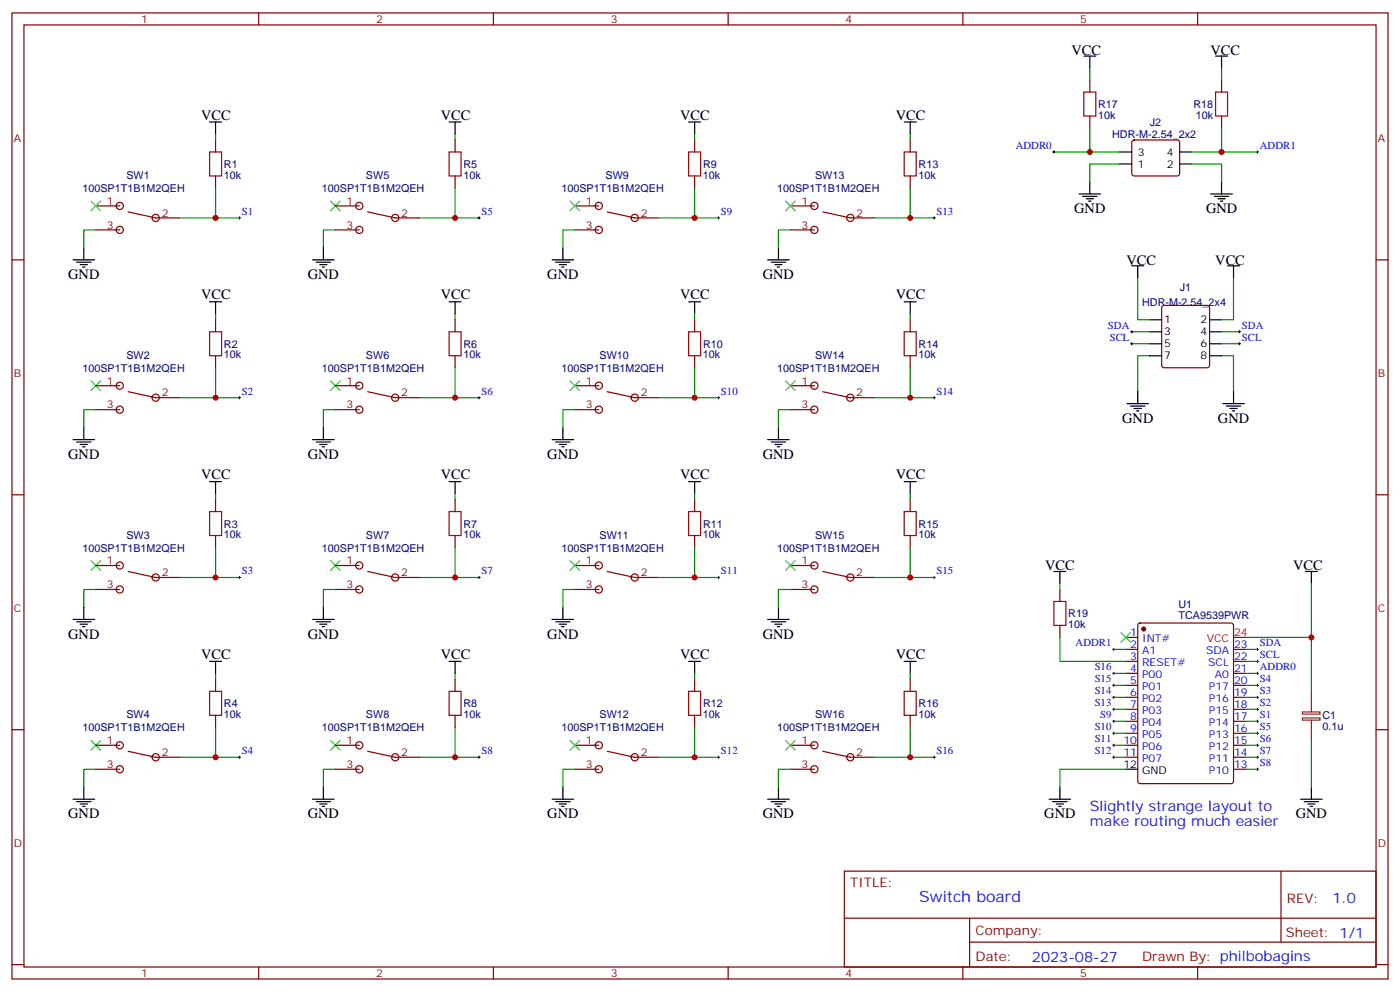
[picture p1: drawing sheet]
<svg xmlns="http://www.w3.org/2000/svg" width="412mm" height="292mm" viewBox="0 0 412 292" stroke-linecap="round" stroke-linejoin="round" font-family="sans-serif">
<g fill="none" stroke="#870000" stroke-width=".35">
<path d="M3.5 3.8h405.4v284.3h-405.4zM7.1 7.3h398.2v277.3h-398.2zM76.2 3.8v3.5M145.3 3.8v3.5M214.5 3.8v3.5M283.6 3.8v3.5M352.8 3.8v3.5M321 23.6v3.5M321 34.1v3.6M359.8 23.6v3.5M359.8 34.1v3.6M63.5 41.2v3.5"/>
<path d="M63.5 51.8v3.5M134.1 41.2v3.5M134.1 51.8v3.5M204.6 41.2v3.5M204.6 51.8v3.5M268.1 41.2v3.5M268.1 51.8v3.5M333.6 41.4l.5-.2h12.7l.5 .2 .2 .5-.1 9.5-.6 .4-13-.1-.4-.6v-9.2zM3.5 76.5h3.6M28.2 67.7h7.1M28.2 60.6h7.1M37.7 62.4l8.2 1.7h7"/>
<path d="M98.8 67.7h7M98.8 60.6h7M108.3 62.4l8.1 1.7h7.1M169.3 67.7h7.1M169.3 60.6h7.1M178.9 62.4l8.1 1.7h7M232.8 67.7h7.1M232.8 60.6h7.1M242.4 62.4l8.1 1.7h7M405.3 76.5h3.6M63.5 94.1v3.5M134.1 94.1v3.5"/>
<path d="M204.6 94.1v3.5M268.1 94.1v3.5M342.4 90.1l.5-.2h12.7l.5 .2 .2 .5v16.9l-.2 .5-.5 .2h-12.7l-.5-.2-.2-.5v-16.9zM28.2 113.5h7.1M37.7 115.3l8.2 1.8h7M44.8 117.1a1.06 1.06 0 0 1 1.5-1 1.06 1.06 0 0 1 .3 1.7 1.06 1.06 0 0 1-1.7-.4l-.1-.3M63.5 104.7v3.5M98.8 113.5h7M108.3 115.3l8.1 1.8h7.1M115.4 117.1a1.06 1.06 0 0 1 1.4-1 1.06 1.06 0 0 1 .3 1.7 1.06 1.06 0 0 1-1.7-.4v-.3M134.1 104.7v3.5M169.3 113.5h7.1"/>
<path d="M178.9 115.3l8.1 1.8h7M185.9 117.1a1.06 1.06 0 0 1 1.5-1 1.06 1.06 0 0 1 .3 1.7 1.06 1.06 0 0 1-1.7-.4l-.1-.3M204.6 104.7v3.5M232.8 113.5h7.1M242.4 115.3l8.1 1.8h7M249.4 117.1a1.06 1.06 0 0 1 1.5-1 1.06 1.06 0 0 1 .3 1.7 1.06 1.06 0 0 1-1.7-.4l-.1-.3M268.1 104.7v3.5M28.2 120.6h7.1M98.8 120.6h7M169.3 120.6h7.1M232.8 120.6h7.1M3.5 145.6h3.6"/>
<path d="M63.5 147v3.6M63.5 157.6v3.5M134.1 147v3.6M134.1 157.6v3.5M204.6 147v3.6M204.6 157.6v3.5M268.1 147v3.6M268.1 157.6v3.5M405.3 145.6h3.6M28.2 173.5h7.1M28.2 166.4h7.1M37.7 168.2l8.2 1.8h7"/>
<path d="M98.8 173.5h7M98.8 166.4h7M108.3 168.2l8.1 1.8h7.1M169.3 173.5h7.1M169.3 166.4h7.1M178.9 168.2l8.1 1.8h7M232.8 173.5h7.1M232.8 166.4h7.1M242.4 168.2l8.1 1.8h7M312.2 173.5v3.5M63.5 200v3.5M134.1 200v3.5"/>
<path d="M204.6 200v3.5M268.1 200v3.5M312.2 184.1v3.5M331.6 187.6h3.5M331.6 191.1h3.5M331.6 194.7h3.5M331.6 198.2h3.5M335.4 183.6l.4-.2h26.9l.6 .4 .1 46.1-.5 .7h-27.1l-.6-.4-.1-46.1zM363.4 191.1h3.5M363.4 194.7h3.5M363.4 198.2h3.5M3.5 214.8h3.6"/>
<path d="M28.2 219.4h7.1M63.5 210.5v3.6M98.8 219.4h7M134.1 210.5v3.6M169.3 219.4h7.1M204.6 210.5v3.6M232.8 219.4h7.1M268.1 210.5v3.6M331.6 219.4h3.5M331.6 201.7h3.5M331.6 205.2h3.5M331.6 208.8h3.5"/>
<path d="M331.6 212.3h3.5M331.6 215.8h3.5M363.4 219.4h3.5M363.4 201.7h3.5M363.4 205.2h3.5M363.4 208.8h3.5M363.4 212.3h3.5M363.4 215.8h3.5M405.3 214.8h3.6M28.2 226.4h7.1M34.2 226.4a1.06 1.06 0 0 1 1.5-1 1.06 1.06 0 0 1 .3 1.8 1.06 1.06 0 0 1-1.7-.5l-.1-.3M37.7 221.1l8.2 1.8h7"/>
<path d="M98.8 226.4h7M104.8 226.4a1.06 1.06 0 0 1 1.5-1 1.06 1.06 0 0 1 .2 1.8 1.06 1.06 0 0 1-1.7-.5v-.3M108.3 221.1l8.1 1.8h7.1M169.3 226.4h7.1M175.3 226.4a1.06 1.06 0 0 1 1.5-1 1.06 1.06 0 0 1 .3 1.8 1.06 1.06 0 0 1-1.7-.5l-.1-.3M178.9 221.1l8.1 1.8h7M232.8 226.4h7.1M238.8 226.4a1.06 1.06 0 0 1 1.5-1 1.06 1.06 0 0 1 .3 1.8 1.06 1.06 0 0 1-1.7-.5l-.1-.3M242.4 221.1l8.1 1.8h7M331.6 222.9h3.5M363.4 222.9h3.5M363.4 226.4h3.5"/>
<path d="M248.7 256.4h156.6v28.2h-156.6zM377.3 256.4v20.9M248.7 270.2h156.5M285.6 277.3h119.6M285.6 270.2v14.2M3.5 283.9h3.6M76.2 284.6v3.5M145.3 284.6v3.5M214.5 284.6v3.5M283.6 284.6v3.5M352.8 284.6v3.5M405.3 283.9h3.6"/>
<circle cx="35.3" cy="60.6" r="1.06"/>
<circle cx="35.3" cy="67.7" r="1.06"/>
<circle cx="45.9" cy="64.1" r="1.06"/>
<circle cx="105.8" cy="60.6" r="1.06"/>
<circle cx="105.8" cy="67.7" r="1.06"/>
<circle cx="116.4" cy="64.1" r="1.06"/>
<circle cx="176.4" cy="60.6" r="1.06"/>
<circle cx="176.4" cy="67.7" r="1.06"/>
<circle cx="187" cy="64.1" r="1.06"/>
<circle cx="239.9" cy="60.6" r="1.06"/>
<circle cx="239.9" cy="67.7" r="1.06"/>
<circle cx="250.5" cy="64.1" r="1.06"/>
<circle cx="35.3" cy="113.5" r="1.06"/>
<circle cx="105.8" cy="113.5" r="1.06"/>
<circle cx="176.4" cy="113.5" r="1.06"/>
<circle cx="239.9" cy="113.5" r="1.06"/>
<circle cx="35.3" cy="120.6" r="1.06"/>
<circle cx="105.8" cy="120.6" r="1.06"/>
<circle cx="176.4" cy="120.6" r="1.06"/>
<circle cx="239.9" cy="120.6" r="1.06"/>
<circle cx="35.3" cy="173.5" r="1.06"/>
<circle cx="35.3" cy="166.4" r="1.06"/>
<circle cx="45.9" cy="170" r="1.06"/>
<circle cx="105.8" cy="166.4" r="1.06"/>
<circle cx="105.8" cy="173.5" r="1.06"/>
<circle cx="116.4" cy="170" r="1.06"/>
<circle cx="176.4" cy="173.5" r="1.06"/>
<circle cx="176.4" cy="166.4" r="1.06"/>
<circle cx="187" cy="170" r="1.06"/>
<circle cx="239.9" cy="166.4" r="1.06"/>
<circle cx="239.9" cy="173.5" r="1.06"/>
<circle cx="250.5" cy="170" r="1.06"/>
<circle cx="35.3" cy="219.4" r="1.06"/>
<circle cx="105.8" cy="219.4" r="1.06"/>
<circle cx="176.4" cy="219.4" r="1.06"/>
<circle cx="239.9" cy="219.4" r="1.06"/>
<circle cx="45.9" cy="222.9" r="1.06"/>
<circle cx="116.4" cy="222.9" r="1.06"/>
<circle cx="187" cy="222.9" r="1.06"/>
<circle cx="250.5" cy="222.9" r="1.06"/>
</g>
<g fill="none" stroke="#008700" stroke-width=".35">
<path d="M63.5 39.4v1.8M134.1 39.4v1.8M204.6 39.4v1.8M268.1 39.4v1.8M321 20v3.6M321 37.7v7M359.8 20v3.6M359.8 37.7v7M63.5 55.3v8.8h-10.6M134.1 55.3v8.8h-10.6M204.6 55.3v8.8h-10.6M268.1 55.3v8.8h-10.6"/>
<path d="M310.4 44.7h19.4M329.8 48.3h-8.8v5.3M351 48.3h8.8v5.3M351 44.7h19.4M28.2 67.7h-3.5v5.3M63.5 64.1h7.1M98.8 67.7h-3.6v5.3M134.1 64.1h7M169.3 67.7h-3.5v5.3M204.6 64.1h7.1M232.8 67.7h-3.5v5.3M268.1 64.1h7.1"/>
<path d="M63.5 92.4v1.7M134.1 92.4v1.7M204.6 92.4v1.7M268.1 92.4v1.7M333.4 97.6h5.3M335.1 81.8v12.3h3.6M359.8 97.6h5.3M363.4 81.8v12.3h-3.6M63.5 108.2v8.9h-10.6M63.5 117.1h7.1M134.1 108.2v8.9h-10.6M134.1 117.1h7"/>
<path d="M204.6 108.2v8.9h-10.6M204.6 117.1h7.1M268.1 108.2v8.9h-10.6M268.1 117.1h7.1M333.4 101.2h5.3M338.7 104.7h-3.6v10.6M359.8 104.7h3.6v10.6M359.8 101.2h5.3M28.2 120.6h-3.5v5.3M98.8 120.6h-3.6v5.3M169.3 120.6h-3.5v5.3M232.8 120.6h-3.5v5.3"/>
<path d="M63.5 145.3v1.7M134.1 145.3v1.7M204.6 145.3v1.7M268.1 145.3v1.7M28.2 173.5h-3.5v5.3M63.5 161.1v8.9h-10.6M63.5 170h7.1M98.8 173.5h-3.6v5.3M134.1 161.1v8.9h-10.6M134.1 170h7M169.3 173.5h-3.5v5.3M204.6 161.1v8.9h-10.6"/>
<path d="M204.6 170h7.1M232.8 173.5h-3.5v5.3M268.1 161.1v8.9h-10.6M268.1 170h7.1M312.2 171.7v1.8M386.3 171.7v15.9h-19.4M63.5 198.2v1.8M134.1 198.2v1.8M204.6 198.2v1.8M268.1 198.2v1.8M312.2 187.6v7.1h19.4M328.1 191.1h3.5"/>
<path d="M328.1 198.2h3.5M366.9 191.1h3.5M366.9 194.7h3.5M366.9 198.2h3.5M386.3 187.6v15.9M63.5 214.1v8.8h-10.6M134.1 214.1v8.8h-10.6M204.6 214.1v8.8h-10.6M268.1 214.1v8.8h-10.6M328.1 201.7h3.5M328.1 205.2h3.5M328.1 212.3h3.5"/>
<path d="M328.1 208.8h3.5M328.1 219.4h3.5M328.1 215.8h3.5M366.9 201.7h3.5M366.9 205.2h3.5M366.9 212.3h3.5M366.9 208.8h3.5M366.9 219.4h3.5M366.9 215.8h3.5M386.3 217.6v14.1M28.2 226.4h-3.5v5.3M63.5 222.9h7.1"/>
<path d="M98.8 226.4h-3.6v5.3M134.1 222.9h7M169.3 226.4h-3.5v5.3M204.6 222.9h7.1M232.8 226.4h-3.5v5.3M268.1 222.9h7.1M328.1 222.9h3.5M331.6 226.4h-19.4v5.3M366.9 222.9h3.5M366.9 226.4h3.5"/>
</g>
<g fill="none" stroke="#000" stroke-width=".35">
<path d="M319.3 16.5h3.5M321 16.5v3.5M358.1 16.5h3.5M359.8 16.5v3.5M61.7 35.9h3.6M63.5 35.9v3.5M132.3 35.9h3.5M134.1 35.9v3.5M202.8 35.9h3.6M204.6 35.9v3.5M266.3 35.9h3.6M268.1 35.9v3.5"/>
<path d="M317.9 57.1h6.3M318.9 57.8h4.2M320 58.5h2.1M320.7 59.2h.7M321 53.6v3.5M329.8 48.3h3.6M329.8 44.7h3.6M347.5 48.3h3.5M347.5 44.7h3.5M356.7 57.1h6.3M357.7 57.8h4.2M358.8 58.5h2.1"/>
<path d="M359.5 59.2h.7M359.8 53.6v3.5M21.5 76.5h6.4M22.6 77.2h4.2M23.6 77.9h2.2M24.3 78.6h.7M24.7 73v3.5M92.1 76.5h6.3M93.1 77.2h4.3M94.2 77.9h2.1M94.9 78.6h.7M95.2 73v3.5"/>
<path d="M162.6 76.5h6.4M163.7 77.2h4.2M164.7 77.9h2.2M165.5 78.6h.7M165.8 73v3.5M226.1 76.5h6.4M227.2 77.2h4.2M228.2 77.9h2.2M229 78.6h.7M229.3 73v3.5M333.4 78.2h3.5M335.1 78.2v3.6"/>
<path d="M361.6 78.2h3.5M363.4 78.2v3.6M61.7 88.8h3.6M63.5 88.8v3.6M132.3 88.8h3.5M134.1 88.8v3.6M202.8 88.8h3.6M204.6 88.8v3.6M266.3 88.8h3.6M268.1 88.8v3.6M338.7 94.1h3.5M338.7 97.6h3.5"/>
<path d="M356.3 94.1h3.5M356.3 97.6h3.5M332 118.8h6.3M333 119.5h4.3M335.1 115.3v3.5M338.7 101.2h3.5M338.7 104.7h3.5M356.3 101.2h3.5M356.3 104.7h3.5M360.2 118.8h6.3M361.2 119.5h4.3M363.4 115.3v3.5"/>
<path d="M21.5 129.4h6.4M22.6 130.1h4.2M23.6 130.8h2.2M24.3 131.5h.7M24.7 125.9v3.5M92.1 129.4h6.3M93.1 130.1h4.3M94.2 130.8h2.1M94.9 131.5h.7M95.2 125.9v3.5M162.6 129.4h6.4M163.7 130.1h4.2"/>
<path d="M164.7 130.8h2.2M165.5 131.5h.7M165.8 125.9v3.5M226.1 129.4h6.4M227.2 130.1h4.2M228.2 130.8h2.2M229 131.5h.7M229.3 125.9v3.5M334.1 120.2h2.1M334.8 120.9h.7M362.3 120.2h2.1M363 120.9h.7"/>
<path d="M61.7 141.7h3.6M63.5 141.7v3.6M132.3 141.7h3.5M134.1 141.7v3.6M202.8 141.7h3.6M204.6 141.7v3.6M266.3 141.7h3.6M268.1 141.7v3.6M24.7 178.8v3.5M95.2 178.8v3.5M165.8 178.8v3.5M229.3 178.8v3.5"/>
<path d="M310.4 168.2h3.6M312.2 168.2v3.5M384.5 168.2h3.6M386.3 168.2v3.5M21.5 182.3h6.4M22.6 183h4.2M23.6 183.7h2.2M24.3 184.4h.7M61.7 194.7h3.6M63.5 194.7v3.5M92.1 182.3h6.3M93.1 183h4.3"/>
<path d="M94.2 183.7h2.1M94.9 184.4h.7M132.3 194.7h3.5M134.1 194.7v3.5M162.6 182.3h6.4M163.7 183h4.2M164.7 183.7h2.2M165.5 184.4h.7M202.8 194.7h3.6M204.6 194.7v3.5M226.1 182.3h6.4M227.2 183h4.2"/>
<path d="M228.2 183.7h2.2M229 184.4h.7M266.3 194.7h3.6M268.1 194.7v3.5M21.5 235.2h6.4M22.6 235.9h4.2M23.6 236.6h2.2M24.3 237.3h.7M24.7 231.7v3.5M92.1 235.2h6.3M93.1 235.9h4.3M94.2 236.6h2.1"/>
<path d="M94.9 237.3h.7M95.2 231.7v3.5M162.6 235.2h6.4M163.7 235.9h4.2M164.7 236.6h2.2M165.5 237.3h.7M165.8 231.7v3.5M226.1 235.2h6.4M227.2 235.9h4.2M228.2 236.6h2.2M229 237.3h.7M229.3 231.7v3.5"/>
<path d="M309 235.2h6.4M310.1 235.9h4.2M311.1 236.6h2.2M311.9 237.3h.7M312.2 231.7v3.5M331.6 226.4h3.5M383.1 235.2h6.4M384.2 235.9h4.2M385.2 236.6h2.1M385.9 237.3h.7M386.3 231.7v3.5"/>
</g>
<g fill="none" stroke="#a10000" stroke-width=".35">
<path d="M319.3 27.1h3.5v7h-3.5zM358.1 27.1h3.5v7h-3.5zM61.7 44.7h3.6v7.1h-3.6zM132.3 44.7h3.5v7.1h-3.5zM202.8 44.7h3.6v7.1h-3.6zM266.3 44.7h3.6v7.1h-3.6zM61.7 97.6h3.6v7.1h-3.6zM132.3 97.6h3.5v7.1h-3.5zM202.8 97.6h3.6v7.1h-3.6zM266.3 97.6h3.6v7.1h-3.6zM61.7 150.6h3.6v7h-3.6zM132.3 150.6h3.5v7h-3.5z"/>
<path d="M202.8 150.6h3.6v7h-3.6zM266.3 150.6h3.6v7h-3.6zM310.4 177h3.6v7.1h-3.6zM61.7 203.5h3.6v7h-3.6zM132.3 203.5h3.5v7h-3.5zM202.8 203.5h3.6v7h-3.6zM266.3 203.5h3.6v7h-3.6z"/>
</g>
<g fill="none" stroke="#000" stroke-width=".29">
<path d="M310.1 44.7h.7M310.4 44.4v.7M370.1 44.7h.7M370.4 44.4v.7M70.2 64.1h.7M70.6 63.8v.7M140.8 64.1h.7M141.1 63.8v.7M211.3 64.1h.7M211.7 63.8v.7M274.8 64.1h.7M275.2 63.8v.7"/>
<path d="M333 97.6h.7M333.4 97.3v.7M364.8 97.6h.7M365.1 97.3v.7M70.2 117.1h.7M70.6 116.7v.7M140.8 117.1h.7M141.1 116.7v.7M211.3 117.1h.7M211.7 116.7v.7M274.8 117.1h.7M275.2 116.7v.7"/>
<path d="M333 101.2h.7M333.4 100.8v.7M364.8 101.2h.7M365.1 100.8v.7M70.2 170h.7M70.6 169.6v.7M140.8 170h.7M141.1 169.6v.7M211.3 170h.7M211.7 169.6v.7M274.8 170h.7M275.2 169.6v.7"/>
<path d="M327.7 191.1h.7M327.7 198.2h.7M328.1 190.8v.7M328.1 197.8v.7M370.1 191.1h.7M370.1 198.2h.7M370.1 194.7h.7M370.4 190.8v.7M370.4 194.3v.7M370.4 197.8v.7M327.7 205.2h.7M327.7 201.7h.7"/>
<path d="M327.7 208.8h.7M327.7 212.3h.7M327.7 215.8h.7M327.7 219.4h.7M328.1 201.4v.7M328.1 204.9v.7M328.1 208.4v.7M328.1 211.9v.8M328.1 215.5v.7M328.1 219v.7M370.1 205.2h.7M370.1 201.7h.7"/>
<path d="M370.1 208.8h.7M370.1 212.3h.7M370.1 215.8h.7M370.1 219.4h.7M370.4 201.4v.7M370.4 204.9v.7M370.4 208.4v.7M370.4 211.9v.8M370.4 215.5v.7M370.4 219v.7M70.2 222.9h.7M70.6 222.5v.7"/>
<path d="M140.8 222.9h.7M141.1 222.5v.7M211.3 222.9h.7M211.7 222.5v.7M274.8 222.9h.7M275.2 222.5v.7M327.7 222.9h.7M328.1 222.5v.7M370.1 222.9h.7M370.1 226.4h.7M370.4 222.5v.7M370.4 226.1v.7"/>
</g>
<g fill="none" stroke="#3c3" stroke-width=".35">
<path d="M26.8 59.2l2.8 2.8M29.6 59.2l-2.8 2.8M97.4 59.2l2.8 2.8M100.2 59.2l-2.8 2.8M167.9 59.2l2.8 2.8M170.7 59.2l-2.8 2.8M231.4 59.2l2.8 2.8M234.2 59.2l-2.8 2.8M26.8 112.1l2.8 2.8M29.6 112.1l-2.8 2.8M97.4 112.1l2.8 2.8M100.2 112.1l-2.8 2.8"/>
<path d="M167.9 112.1l2.8 2.8M170.7 112.1l-2.8 2.8M231.4 112.1l2.8 2.8M234.2 112.1l-2.8 2.8M26.8 165l2.8 2.9M29.6 165l-2.8 2.9M97.4 165l2.8 2.9M100.2 165l-2.8 2.9M167.9 165l2.8 2.9M170.7 165l-2.8 2.9M231.4 165l2.8 2.9M234.2 165l-2.8 2.9"/>
<path d="M330.2 186.2l2.8 2.8M333 186.2l-2.8 2.8M26.8 217.9l2.8 2.9M29.6 217.9l-2.8 2.9M97.4 217.9l2.8 2.9M100.2 217.9l-2.8 2.9M167.9 217.9l2.8 2.9M170.7 217.9l-2.8 2.9M231.4 217.9l2.8 2.9M234.2 217.9l-2.8 2.9"/>
</g>
<circle cx="336.9" cy="185.1" r=".53" fill="#870000" stroke="#870000" stroke-width=".35"/>
<path d="M363.4 187.6h3.5" fill="none" stroke="#f00" stroke-width=".35"/>
<path d="M383.6 209.5h5.2v.7h-5.2zM383.6 211.3h5.2v.6h-5.2zM386.3 203.5v6M386.3 211.9v5.7" fill="none" stroke="#8c2424" stroke-width=".35"/>
<g fill="#c00">
<circle cx="321" cy="44.7" r=".88"/>
<circle cx="63.5" cy="64.1" r=".88"/>
<circle cx="63.5" cy="117.1" r=".88"/>
<circle cx="63.5" cy="170" r=".88"/>
<circle cx="63.5" cy="222.9" r=".88"/>
<circle cx="134.1" cy="64.1" r=".88"/>
<circle cx="134.1" cy="117.1" r=".88"/>
<circle cx="134.1" cy="170" r=".88"/>
<circle cx="134.1" cy="222.9" r=".88"/>
<circle cx="204.6" cy="64.1" r=".88"/>
<circle cx="204.6" cy="117.1" r=".88"/>
<circle cx="204.6" cy="170" r=".88"/>
<circle cx="204.6" cy="222.9" r=".88"/>
<circle cx="268.1" cy="64.1" r=".88"/>
<circle cx="268.1" cy="117.1" r=".88"/>
<circle cx="268.1" cy="170" r=".88"/>
<circle cx="268.1" cy="222.9" r=".88"/>
<circle cx="359.8" cy="44.7" r=".88"/>
<circle cx="386.3" cy="187.6" r=".88"/>
</g>
<text font-size="4.6" fill="#00f" x="270.8" y="265.4">Switch board</text>
<g font-size="4.2">
<text x="315.7" y="16.2">VCC</text>
<text x="356.6" y="16.2">VCC</text>
<text x="59.3" y="35.2">VCC</text>
<text x="129.8" y="35.2">VCC</text>
<text x="200.4" y="35.2">VCC</text>
<text x="263.9" y="35.2">VCC</text>
<text x="316.4" y="62.7">GND</text>
<text x="355.3" y="62.7">GND</text>
<text x="331.9" y="77.9">VCC</text>
<text x="358" y="77.9">VCC</text>
<text x="20.1" y="82.1">GND</text>
<text x="90.7" y="82.1">GND</text>
<text x="161.2" y="82.1">GND</text>
<text x="224.7" y="82.1">GND</text>
<text x="59.3" y="88.1">VCC</text>
<text x="129.8" y="88.1">VCC</text>
<text x="200.4" y="88.1">VCC</text>
<text x="263.9" y="88.1">VCC</text>
<text x="330.6" y="124.5">GND</text>
<text x="358.8" y="124.5">GND</text>
<text x="20.1" y="135">GND</text>
<text x="90.7" y="135">GND</text>
<text x="161.2" y="135">GND</text>
<text x="224.7" y="135">GND</text>
<text x="59.3" y="141">VCC</text>
<text x="129.8" y="141">VCC</text>
<text x="200.4" y="141">VCC</text>
<text x="263.9" y="141">VCC</text>
<text x="307.9" y="167.9">VCC</text>
<text x="380.9" y="167.9">VCC</text>
<text x="20.1" y="188">GND</text>
<text x="90.7" y="188">GND</text>
<text x="161.2" y="188">GND</text>
<text x="224.7" y="188">GND</text>
<text x="59.3" y="194">VCC</text>
<text x="129.8" y="194">VCC</text>
<text x="200.4" y="194">VCC</text>
<text x="263.9" y="194">VCC</text>
<text x="20.1" y="240.9">GND</text>
<text x="90.7" y="240.9">GND</text>
<text x="161.2" y="240.9">GND</text>
<text x="224.7" y="240.9">GND</text>
<text x="307.6" y="240.9">GND</text>
<text x="381.7" y="240.9">GND</text>
</g>
<g font-size="4.2" fill="#00f">
<text x="321" y="238.8">Slightly strange layout to</text>
<text x="321" y="243">make routing much easier</text>
<text x="392.5" y="265.7">1.0</text>
<text x="304" y="283">2023-08-27</text>
</g>
<g font-size="3.9" fill="#800">
<text x="250.5" y="261">TITLE:</text>
<text x="379.1" y="265.7">REV:</text>
<text x="287.4" y="275.2">Company:</text>
<text x="378.7" y="275.8">Sheet: 1/1</text>
<text x="287.4" y="282.9">Date:</text>
<text x="336.4" y="282.9">Drawn By: philbobagins</text>
</g>
<g font-size="3.2" fill="#800">
<text x="41.6" y="6.8">1</text>
<text x="110.8" y="6.8">2</text>
<text x="179.9" y="6.8">3</text>
<text x="249.1" y="6.8">4</text>
<text x="318.2" y="6.8">5</text>
<text x="4.1" y="41.9">A</text>
<text x="405.9" y="41.9">A</text>
<text x="31.5" y="60.3">1</text>
<text x="47.6" y="63.8">2</text>
<text x="102.1" y="60.3">1</text>
<text x="118.2" y="63.8">2</text>
<text x="172.6" y="60.3">1</text>
<text x="188.7" y="63.8">2</text>
<text x="236.1" y="60.3">1</text>
<text x="252.2" y="63.8">2</text>
<text x="31.5" y="67.3">3</text>
<text x="102.1" y="67.3">3</text>
<text x="172.6" y="67.3">3</text>
<text x="236.1" y="67.3">3</text>
<text x="4.1" y="111.1">B</text>
<text x="31.5" y="113.2">1</text>
<text x="102.1" y="113.2">1</text>
<text x="172.6" y="113.2">1</text>
<text x="236.1" y="113.2">1</text>
<text x="405.9" y="111.1">B</text>
<text x="47.6" y="116.7">2</text>
<text x="118.2" y="116.7">2</text>
<text x="188.7" y="116.7">2</text>
<text x="252.2" y="116.7">2</text>
<text x="31.5" y="120.2">3</text>
<text x="102.1" y="120.2">3</text>
<text x="172.6" y="120.2">3</text>
<text x="236.1" y="120.2">3</text>
<text x="31.5" y="166.1">1</text>
<text x="102.1" y="166.1">1</text>
<text x="172.6" y="166.1">1</text>
<text x="236.1" y="166.1">1</text>
<text x="31.5" y="173.1">3</text>
<text x="47.6" y="169.6">2</text>
<text x="102.1" y="173.1">3</text>
<text x="118.2" y="169.6">2</text>
<text x="172.6" y="173.1">3</text>
<text x="188.7" y="169.6">2</text>
<text x="236.1" y="173.1">3</text>
<text x="252.2" y="169.6">2</text>
<text x="4.1" y="180.2">C</text>
<text x="405.9" y="180.2">C</text>
<text x="31.5" y="219">1</text>
<text x="102.1" y="219">1</text>
<text x="172.6" y="219">1</text>
<text x="236.1" y="219">1</text>
<text x="31.5" y="226.1">3</text>
<text x="47.6" y="222.5">2</text>
<text x="102.1" y="226.1">3</text>
<text x="118.2" y="222.5">2</text>
<text x="172.6" y="226.1">3</text>
<text x="188.7" y="222.5">2</text>
<text x="236.1" y="226.1">3</text>
<text x="252.2" y="222.5">2</text>
<text x="4.1" y="249.3">D</text>
<text x="405.9" y="249.3">D</text>
<text x="41.6" y="287.6">1</text>
<text x="110.8" y="287.6">2</text>
<text x="179.9" y="287.6">3</text>
<text x="249.1" y="287.6">4</text>
<text x="318.2" y="287.6">5</text>
</g>
<g font-size="3.2" fill="#000080">
<text x="323.5" y="34.9">10k</text>
<text x="323.5" y="31.7">R17</text>
<text x="351.5" y="31.7">R18</text>
<text x="352.2" y="34.9">10k</text>
<text x="327.6" y="40.6">HDR-M-2.54_2x2</text>
<text x="338.7" y="37.1">J2</text>
<text x="37.3" y="52.7">SW1</text>
<text x="66" y="52.6">10k</text>
<text x="66" y="49.4">R1</text>
<text x="107.8" y="52.7">SW5</text>
<text x="136.5" y="52.6">10k</text>
<text x="136.5" y="49.4">R5</text>
<text x="178.4" y="52.7">SW9</text>
<text x="207.1" y="52.6">10k</text>
<text x="207.1" y="49.4">R9</text>
<text x="240.1" y="52.7">SW13</text>
<text x="270.6" y="52.6">10k</text>
<text x="270.6" y="49.4">R13</text>
<text x="24.3" y="56.5">100SP1T1B1M2QEH</text>
<text x="94.8" y="56.5">100SP1T1B1M2QEH</text>
<text x="165.4" y="56.5">100SP1T1B1M2QEH</text>
<text x="228.9" y="56.5">100SP1T1B1M2QEH</text>
<text x="347.5" y="85.7">J1</text>
<text x="336.4" y="90">HDR-M-2.54_2x4</text>
<text x="37.3" y="105.6">SW2</text>
<text x="66" y="105.5">10k</text>
<text x="66" y="102.4">R2</text>
<text x="107.8" y="105.6">SW6</text>
<text x="136.5" y="105.5">10k</text>
<text x="136.5" y="102.4">R6</text>
<text x="176.6" y="105.6">SW10</text>
<text x="207.1" y="105.5">10k</text>
<text x="207.1" y="102.4">R10</text>
<text x="240.1" y="105.6">SW14</text>
<text x="270.6" y="105.5">10k</text>
<text x="270.6" y="102.4">R14</text>
<text x="24.3" y="109.4">100SP1T1B1M2QEH</text>
<text x="94.8" y="109.4">100SP1T1B1M2QEH</text>
<text x="165.4" y="109.4">100SP1T1B1M2QEH</text>
<text x="228.9" y="109.4">100SP1T1B1M2QEH</text>
<text x="66" y="155.3">R3</text>
<text x="136.5" y="155.3">R7</text>
<text x="207.1" y="155.3">R11</text>
<text x="270.6" y="155.3">R15</text>
<text x="37.3" y="158.5">SW3</text>
<text x="66" y="158.4">10k</text>
<text x="107.8" y="158.5">SW7</text>
<text x="136.5" y="158.4">10k</text>
<text x="176.6" y="158.5">SW11</text>
<text x="207.1" y="158.4">10k</text>
<text x="240.1" y="158.5">SW15</text>
<text x="270.6" y="158.4">10k</text>
<text x="24.3" y="162.3">100SP1T1B1M2QEH</text>
<text x="94.8" y="162.3">100SP1T1B1M2QEH</text>
<text x="165.4" y="162.3">100SP1T1B1M2QEH</text>
<text x="228.9" y="162.3">100SP1T1B1M2QEH</text>
<text x="347.1" y="179.1">U1</text>
<text x="314.7" y="184.9">10k</text>
<text x="314.7" y="181.7">R19</text>
<text x="347.1" y="182.3">TCA9539PWR</text>
<text x="66" y="208.2">R4</text>
<text x="136.5" y="208.2">R8</text>
<text x="207.1" y="208.2">R12</text>
<text x="270.6" y="208.2">R16</text>
<text x="24.3" y="215.2">100SP1T1B1M2QEH</text>
<text x="37.3" y="211.4">SW4</text>
<text x="66" y="211.3">10k</text>
<text x="94.8" y="215.2">100SP1T1B1M2QEH</text>
<text x="107.8" y="211.4">SW8</text>
<text x="136.5" y="211.3">10k</text>
<text x="165.4" y="215.2">100SP1T1B1M2QEH</text>
<text x="176.6" y="211.4">SW12</text>
<text x="207.1" y="211.3">10k</text>
<text x="228.9" y="215.2">100SP1T1B1M2QEH</text>
<text x="240.1" y="211.4">SW16</text>
<text x="270.6" y="211.3">10k</text>
<text x="389.5" y="214.9">0.1u</text>
<text x="389.5" y="211.7">C1</text>
</g>
<g font-size="3.2" fill="#00f">
<text x="299.2" y="43.9">ADDR0</text>
<text x="371.1" y="43.9">ADDR1</text>
<text x="71.3" y="63.3">S1</text>
<text x="141.8" y="63.3">S5</text>
<text x="212.4" y="63.3">S9</text>
<text x="275.9" y="63.3">S13</text>
<text x="326.4" y="96.8">SDA</text>
<text x="326.9" y="100.3">SCL</text>
<text x="365.8" y="96.8">SDA</text>
<text x="365.8" y="100.3">SCL</text>
<text x="71.3" y="116.2">S2</text>
<text x="141.8" y="116.2">S6</text>
<text x="212.4" y="116.2">S10</text>
<text x="275.9" y="116.2">S14</text>
<text x="71.3" y="169.1">S3</text>
<text x="141.8" y="169.1">S7</text>
<text x="212.4" y="169.1">S11</text>
<text x="275.9" y="169.1">S15</text>
<text x="316.8" y="190.3">ADDR1</text>
<text x="332.9" y="187.3">1</text>
<text x="332.9" y="190.8">2</text>
<text x="336.4" y="189">INT#</text>
<text x="363.5" y="190.8">23</text>
<text x="371.1" y="190.3">SDA</text>
<text x="322.5" y="197.3">S16</text>
<text x="332.9" y="194.3">3</text>
<text x="332.9" y="197.8">4</text>
<text x="336.4" y="192.5">A1</text>
<text x="336.4" y="196.1">RESET#</text>
<text x="355.3" y="192.5">SDA</text>
<text x="355.9" y="196.1">SCL</text>
<text x="363.5" y="197.8">21</text>
<text x="363.5" y="194.3">22</text>
<text x="371.1" y="197.3">ADDR0</text>
<text x="371.1" y="193.8">SCL</text>
<text x="322.5" y="200.8">S15</text>
<text x="332.9" y="201.4">5</text>
<text x="336.4" y="199.6">P00</text>
<text x="336.4" y="203.1">P01</text>
<text x="356.1" y="203.1">P17</text>
<text x="357.9" y="199.6">A0</text>
<text x="363.5" y="201.4">20</text>
<text x="371.1" y="200.8">S4</text>
<text x="322.5" y="207.9">S13</text>
<text x="322.5" y="204.4">S14</text>
<text x="332.9" y="204.9">6</text>
<text x="332.9" y="208.4">7</text>
<text x="336.4" y="206.7">P02</text>
<text x="356.1" y="206.7">P16</text>
<text x="363.5" y="208.4">18</text>
<text x="363.5" y="204.9">19</text>
<text x="371.1" y="204.4">S3</text>
<text x="371.1" y="207.9">S2</text>
<text x="322.5" y="214.9">S10</text>
<text x="324" y="211.4">S9</text>
<text x="332.9" y="211.9">8</text>
<text x="332.9" y="215.5">9</text>
<text x="336.4" y="210.2">P03</text>
<text x="336.4" y="213.7">P04</text>
<text x="356.1" y="213.7">P14</text>
<text x="356.1" y="210.2">P15</text>
<text x="363.5" y="215.5">16</text>
<text x="363.5" y="211.9">17</text>
<text x="371.1" y="211.4">S1</text>
<text x="371.1" y="214.9">S5</text>
<text x="322.5" y="218.5">S11</text>
<text x="330.9" y="219">10</text>
<text x="336.4" y="217.2">P05</text>
<text x="336.4" y="220.8">P06</text>
<text x="356.1" y="220.8">P12</text>
<text x="356.1" y="217.2">P13</text>
<text x="363.5" y="219">15</text>
<text x="371.1" y="218.5">S6</text>
<text x="71.3" y="222">S4</text>
<text x="141.8" y="222">S8</text>
<text x="212.4" y="222">S12</text>
<text x="275.9" y="222">S16</text>
<text x="322.5" y="222">S12</text>
<text x="330.9" y="222.5">11</text>
<text x="336.4" y="224.3">P07</text>
<text x="356.1" y="227.8">P10</text>
<text x="356.1" y="224.3">P11</text>
<text x="363.5" y="226.1">13</text>
<text x="363.5" y="222.5">14</text>
<text x="371.1" y="222">S7</text>
<text x="371.1" y="225.5">S8</text>
</g>
<g font-size="3.2">
<text x="335.1" y="45.8">3</text>
<text x="343.7" y="45.8">4</text>
<text x="335.1" y="49.3">1</text>
<text x="343.7" y="49.3">2</text>
<text x="342.9" y="95.2">1</text>
<text x="353.6" y="95.2">2</text>
<text x="342.9" y="98.7">3</text>
<text x="353.6" y="98.7">4</text>
<text x="342.9" y="102.2">5</text>
<text x="342.9" y="105.8">7</text>
<text x="353.6" y="102.2">6</text>
<text x="353.6" y="105.8">8</text>
<text x="330.9" y="226.1">12</text>
<text x="336.4" y="227.8">GND</text>
</g>
<g font-size="3.2" fill="#f00">
<text x="355.5" y="189">VCC</text>
<text x="363.5" y="187.3">24</text>
</g>
</svg>
